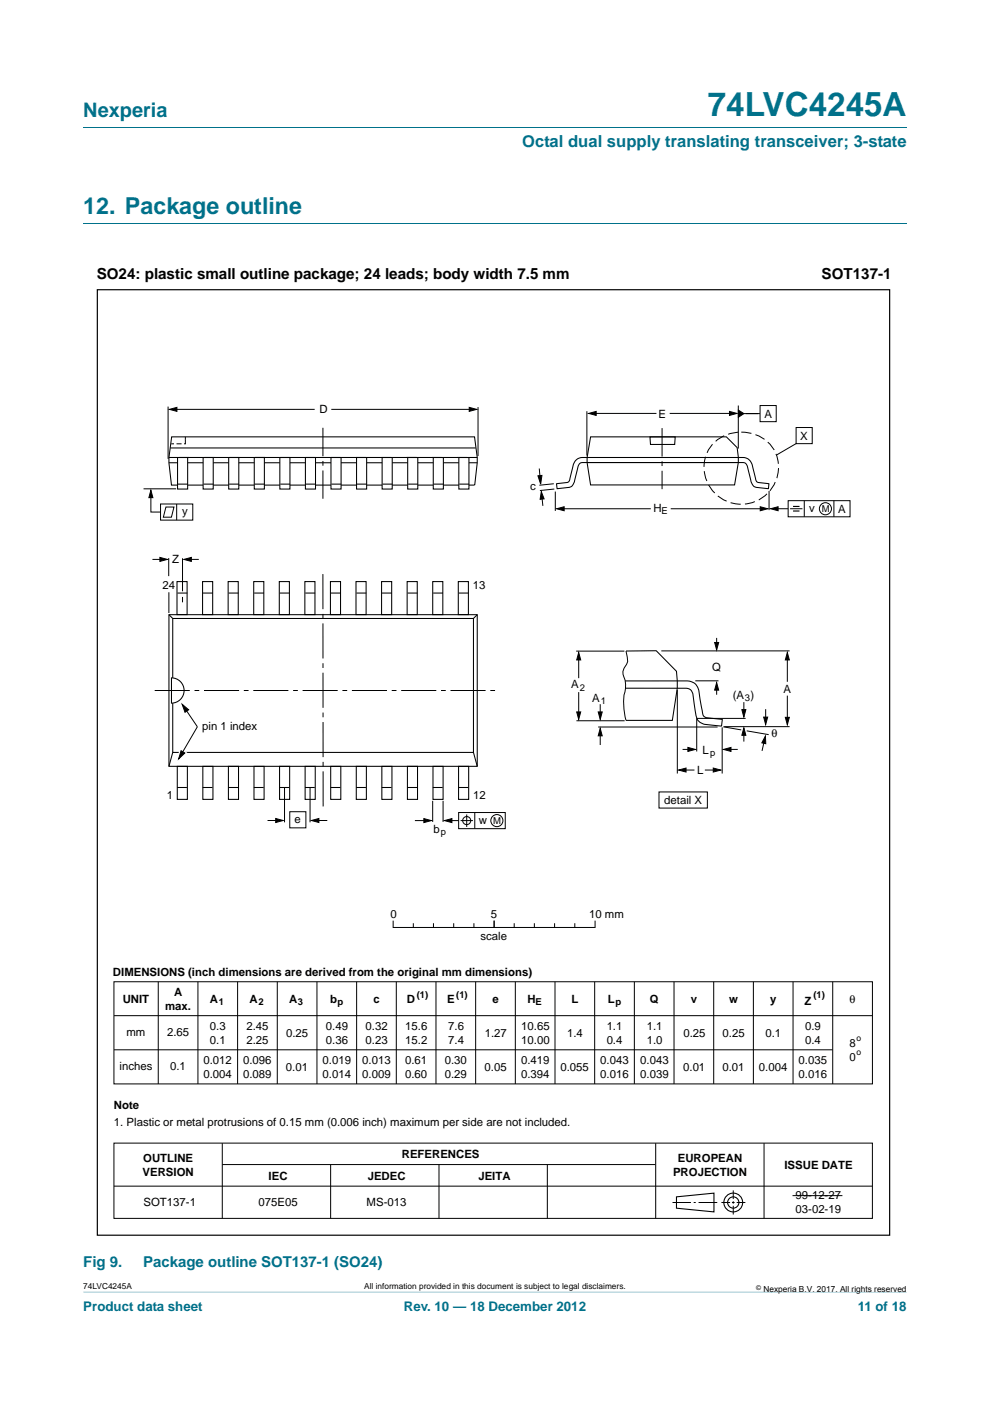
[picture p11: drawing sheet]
<svg xmlns="http://www.w3.org/2000/svg" width="210mm" height="297mm" viewBox="0 0 210 297" stroke-linecap="round" stroke-linejoin="round" font-family="sans-serif">
<path d="M17.7 273.9l174.6 .1z" fill="#00718a"/>
<path d="M17.7 27h174.6M17.7 47.4h174.6" fill="none" stroke="#00718a" stroke-width=".21"/>
<g fill="none" stroke="#000" stroke-width=".22">
<path d="M35.8 98.1h65.4M35.8 97h65.4M36.1 95h64.8M124.5 98.1h31.8M100.6 102.9h-64.2l-.6-4.8v-1.1l.6-4.4h64.2l.6 4.4-.5 5.9M35.8 130.3h65.4v32.2h-65.4zM35.8 130.3l.8 .8M101.2 130.3l-.8 .8M132.8 138h6.4l4.3 4.3 .2 2.1v1.5l-1.1 6.8h-9.8M36.4 143.7a2.68 2.68 0 0 1 2.6 2.7 2.68 2.68 0 0 1-2.6 2.7zM36.6 159.5l-.8 3M36.6 143.7v-12.6h63.8v28.4h-63.8v-10.4"/>
<path d="M100.4 159.5l.8 3M132.6 144.4h12.5a2.65 2.65 0 0 1 3.2 2.8l.5 2.8a3 3 0 0 0 .6 2l.4 .2 3.4 .3-.2 1.4-1.4-.1a5.9 5.9 0 0 1-3.2-.7 4.9 4.9 0 0 1-1.1-3.3l-.1-1a3.5 3.5 0 0 0-.7-2.5l-1.1-.4h-12.7"/>
</g>
<g fill="none" stroke="#000" stroke-width=".21">
<path d="M35.7 86.2v11.1M36.3 94.1h.6M36.9 86.8h29.8M37.4 94.1h1.1M39.3 93.1v1h-.3M39.3 92.6v.6M70.3 86.8h30M101.4 86.3v10.4M114.4 99.3l.2 2.8M124.5 87.2v9.4M125.6 87.7h13.6M142 87.7h13.5"/>
<path d="M156.6 86v9.1M157.2 87.7h4M161.2 86h3.4v3.4h-3.4zM168.9 90.6h3.4v3.5h-3.4zM168.9 94l-4.2 2.5M30.4 103.6h7M32 104.6v4h2.1M32.3 118.6h2.6M34.1 106.9h6.8v3.4h-6.8zM35.2 107.5h1.7l-.5 2.2h-1.8zM35.8 118.3v3.9M37.5 106.9v3.4"/>
<path d="M38.7 118.4v7M39.6 118.6h2.6M114.9 104.8l.2 2.5M117.5 102.6l-3.1 .3M117.6 103.7l-3.1 .3M117.8 104.2v4.1M118.9 107.9h19.1M142.3 107.9h19.5M163.1 104.1v4.1M164.3 107.9h2.9M167.2 106.2h13.1v3.4h-13.1zM167.6 107.9h2.6"/>
<path d="M170.6 106.2v3.4M176.9 106.2v3.4M38.7 126.6v1.1M122.2 138.1h10.2M122.7 138.8v5M132.8 138l.1 .9a2.61 2.61 0 0 1-.6 2.9 3.2 3.2 0 0 0 .3 2.6l.1 1.2a14.1 14.1 0 0 0-.2 5.6l.3 1.5M140.3 138h27.2M152 135.2v2M167 139.2v5.4M122.3 152.8h10.2M122.7 146.7v5.1M126.9 154.1h25.3"/>
<path d="M127.3 149.3v2.7M127.3 155.4v2.6M143.7 146.3v17.7M144.8 158.9h1.7M147.5 144.3h4.9M147.8 152.3h10.3M147.8 152.3v7M152 145.4v1.9M153.2 154.2v9.8M153.4 154.1l3.8 .7M153.6 154.1h13.9M154.4 158.9h2.1"/>
<path d="M157.8 148.9v2.2M157.8 155.3v1.9M158.4 155l4.6 .8M162.2 156.6l-.6 2.6M162.4 150.4v2.5M167 147.5v5.2M88 174h2.3M91.8 169.8v4.5M94 169.8v4.5M95.1 174h2.2M97.3 172.3h9.9v3.4h-9.9zM97.7 174h2.6"/>
<path d="M99 172.7v2.6M100.7 172.3v3.4M139.8 167.9h10.2v3.4h-10.2zM144.7 163.3h2.6M149.5 163.3h2.6M24.2 208.2h160.8v21.6h-160.8zM24.2 215.3h160.8M33.6 208.2v21.6M42 208.2v21.6M50.4 208.2v21.6M58.8 208.2v21.6M67.2 208.2v21.6"/>
<path d="M75.6 208.2v21.6M84.1 208.2v21.6M92.5 208.2v21.6M100.9 208.2v21.6M109.3 208.2v21.6M117.7 208.2v21.6M126.1 208.2v21.6M134.5 208.2v21.6M143 208.2v21.6M151.4 208.2v21.6M159.8 208.2v21.6M168.2 208.2v21.6"/>
<path d="M176.6 208.2v21.6M24.2 222.6h152.4M24.2 242.4h160.8v15.9h-160.8zM24.2 251.5h160.8M47.1 242.4v15.9M47.2 246.9h91.8M70.1 246.9v11.4M93.1 246.9v11.4M116.1 246.9v11.4M139.1 242.4v15.9M142.6 255h3.9M147.1 255h.5"/>
<path d="M148.2 255h3.9M153 255h1.9M155.3 255h.5M155.5 252.4v1.8M155.5 254.7v.5M155.5 255.7v1.8M156.2 255h1.9M162.1 242.4v15.9M168.1 253.5h10.6"/>
<circle cx="175.1" cy="107.9" r="1.28"/>
<circle cx="99" cy="174" r=".86"/>
<circle cx="105.4" cy="174" r="1.28"/>
</g>
<g fill="none" stroke="#000" stroke-width=".23">
<path d="M143.5 253.8l7.9-.8v3.9l-7.9-.7z"/>
<circle cx="155.5" cy="255" r="1.99"/>
<circle cx="155.5" cy="255" r="1.2"/>
</g>
<g fill="#000" stroke="#000" stroke-width=".21">
<path d="M35.9 86.8l1.6-.4v.8zM99.5 86.4l1.6 .4-1.6 .4zM124.9 87.7l1.5-.5v.9zM154.7 87.2l1.6 .5-1.6 .4zM156.6 87l1.2 .7-1.2 .8zM32 103.9l.4 1.6h-.8zM33.9 118.2l1.6 .4-1.6 .4zM39 118.6l1.6-.4v.8zM114.1 100.9l.8-.1-.2 1.8zM114.8 104.2l.6 1.6-.8 .1zM118.1 107.9l1.6-.5v.9zM161.2 107.4l1.6 .5-1.6 .4z"/>
<path d="M163.4 107.9l1.6-.5v.9zM122.7 138.3l.5 1.6h-.9zM151.6 136.2h.8l-.4 1.6zM167 138.3l.4 1.6h-.8zM122.3 150.9h.9l-.5 1.6zM127.3 154.4l.4 1.6h-.8zM126.9 150.9h.8l-.4 1.6zM145.9 158.5l1.6 .4-1.6 .4zM152 144.7l.4 1.6h-.8zM153.5 158.9l1.5-.4v.8zM157.8 154.3l.4 1.6h-.9zM157.3 150.5h.9l-.4 1.5z"/>
<path d="M162.3 156l.1 1.7-.8-.2zM162 152h.8l-.4 1.6zM166.6 152.1h.8l-.4 1.6zM89.9 173.6l1.6 .4-1.6 .4zM94.3 174l1.5-.4v.8zM143.9 163.3l1.6-.5v.9zM151.3 162.8l1.6 .5-1.6 .4z"/>
</g>
<path d="M168.2 107.4h1.4M168.2 108.3h1.4" fill="none" stroke="#000" stroke-width=".24"/>
<path d="M68.5 121.7v49.7M32.8 146.4h72.6" fill="none" stroke="#000" stroke-width=".21" stroke-dasharray="7.4 1 1 1" stroke-linecap="butt"/>
<path d="M68.5 90.7v15M140.4 90.8v12.9" fill="none" stroke="#000" stroke-width=".21" stroke-dasharray="6 1 1 1" stroke-linecap="butt"/>
<path d="M151.3 94a8.3 8.3 0 0 1 13.1 1.8 7.9 7.9 0 0 1-7.7 11.1 7.9 7.9 0 0 1-6.1-12z" fill="none" stroke="#000" stroke-width=".21" stroke-dasharray="2.2 .9" stroke-linecap="butt"/>
<path d="M38.1 158.7l1.6 .9-2.1 1.8z" fill="#fff"/>
<path d="M35.8 125.6v4.4M38.6 149.3l3.3 4.8-4 6.8M56.7 174h2.6M60.3 167v7.3M61.5 172.1h3.4v3.4h-3.4zM65.8 167v7.3M66.9 174h2.5" fill="none" stroke="#000" stroke-width=".21"/>
<path d="M38.4 159.2l.8 .5-1.3 1.2zM38.6 149.3l1.4 1.2-.8 .5zM58.5 173.5l1.6 .5-1.6 .4zM66 174l1.6-.5v.9z" fill="#000" stroke="#000" stroke-width=".21"/>
<g fill="none" stroke="#000" stroke-width=".22">
<path d="M37.5 123.3h2.2v7h-2.2zM37.6 125.7h2.1M43 123.3h2.1v7h-2.1zM43.1 125.7h2M48.4 123.3h2.1v7h-2.1zM48.5 125.7h2.1M53.8 123.3h2.2v7h-2.2zM53.9 125.7h2.1M59.2 123.3h2.2v7h-2.2zM59.3 125.7h2.1M64.7 123.3h2.1v7h-2.1zM64.8 125.7h2"/>
<path d="M70.1 123.3h2.1v7h-2.1zM70.2 125.7h2.1M75.5 123.3h2.2v7h-2.2zM75.6 125.7h2.1M80.9 123.3h2.2v7h-2.2zM81 125.7h2.1M86.4 123.3h2.1v7h-2.1zM86.5 125.7h2M91.8 123.3h2.1v7h-2.1zM91.9 125.7h2.1M97.2 123.3h2.1v7h-2.1zM97.3 125.7h2.1"/>
<path d="M37.6 167h2M37.6 162.5h2.1v7h-2.1zM43 167h2.1M43 162.5h2.2v7h-2.2zM48.4 167h2.1M48.4 162.5h2.2v7h-2.2zM53.8 167h2.1M53.9 162.5h2.1v7h-2.1zM59.3 167h2M59.3 162.5h2.1v7h-2.1zM64.7 167h2.1M64.7 162.5h2.2v7h-2.2z"/>
<path d="M70.1 167h2.1M70.1 162.5h2.2v7h-2.2zM75.5 167h2.1M75.6 162.5h2.1v7h-2.1zM81 167h2M81 162.5h2.1v7h-2.1zM86.4 167h2.1M86.4 162.5h2.2v7h-2.2zM91.8 167h2.1M91.8 162.5h2.2v7h-2.2zM97.2 167h2.1M97.3 162.5h2.1v7h-2.1z"/>
</g>
<g fill="#fff" stroke="#000" stroke-width=".22">
<path d="M97.3 97h2.2v6.7h-2.2z"/>
<path d="M97.4 102.6h2.1z"/>
<path d="M91.9 97h2.1v6.7h-2.1z"/>
<path d="M92 102.6h2.1z"/>
<path d="M86.5 97h2.1v6.7h-2.1z"/>
<path d="M86.6 102.6h2z"/>
<path d="M81 97h2.2v6.7h-2.2z"/>
<path d="M81.1 102.6h2.1z"/>
<path d="M75.6 97h2.2v6.7h-2.2z"/>
<path d="M75.7 102.6h2.1z"/>
<path d="M70.2 97h2.1v6.7h-2.1z"/>
<path d="M70.3 102.6h2.1z"/>
<path d="M64.8 97h2.1v6.7h-2.1z"/>
<path d="M64.9 102.6h2.1z"/>
<path d="M59.4 97h2.1v6.7h-2.1z"/>
<path d="M59.5 102.6h2z"/>
<path d="M53.9 97h2.2v6.7h-2.2z"/>
<path d="M54 102.6h2.1z"/>
<path d="M43.1 97h2.1v6.7h-2.1z"/>
<path d="M43.2 102.6h2.1z"/>
<path d="M37.7 97h2.1v6.7h-2.1z"/>
<path d="M37.8 102.6h2z"/>
<path d="M48.5 97h2.2v6.7h-2.2z"/>
<path d="M48.6 102.6h2.1z"/>
</g>
<path d="M83.4 195.3v1.3M83.5 196.6h42.6M87.7 195.8v.8M91.9 195.8v.8M96.2 195.8v.8M100.5 195.8v.8M104.8 195.3v1.3M109.1 195.8v.8M113.3 195.8v.8M117.6 195.8v.8M121.9 195.8v.8M126.2 195.3v1.3" fill="none" stroke="#000" stroke-width=".21"/>
<path d="M124.5 97h32.6a2.21 2.21 0 0 1 2.6 2.1l.5 1.9a1.14 1.14 0 0 0 1.3 1.4l1.6 .2-.1 .9-1.7-.1a1.83 1.83 0 0 1-2.2-2l-.2-.8a4.2 4.2 0 0 0-.7-2.3l-.6-.2h-33M124.5 97h-.4a2.21 2.21 0 0 0-2.6 2.1l-.5 1.9a1.14 1.14 0 0 1-1.4 1.4l-1.5 .2v.9l1.8-.1a1.83 1.83 0 0 0 2.1-2l.2-.8a4.2 4.2 0 0 1 .8-2.3l.4-.2h1.3M125.3 92.6h28.8l2.3 2.3 .2 3.2-.8 4.7h-30.5l-.8-4.7v-1.1zM137.9 92.6h5.3l-.1 1.6h-5.1z" fill="none" stroke="#000" stroke-width=".22"/>
<path d="M20.6 61.4h168.1v200.5h-168.1z" fill="none" stroke="#000" stroke-width=".25"/>
<text font-size="7" fill="#00718a" x="150.1" y="24.6">74LVC4245A</text>
<text font-size="4.9" fill="#00718a" x="17.7" y="45.4">12. Package outline</text>
<text font-size="4.2" fill="#00718a" x="17.7" y="24.9">Nexperia</text>
<text font-size="3.5" fill="#00718a" x="110.8" y="31.1">Octal dual supply translating transceiver; 3-state</text>
<g font-size="3.2">
<text x="20.5" y="59.1">SO24: plastic small outline package; 24 leads; body width 7.5 mm</text>
<text x="174.3" y="59.1">SOT137-1</text>
</g>
<g font-size="3.2" fill="#00718a">
<text x="17.7" y="268.6">Fig 9.</text>
<text x="30.4" y="268.6">Package outline SOT137-1 (SO24)</text>
</g>
<g font-size="2.8" fill="#00718a">
<text x="17.7" y="277.9">Product data sheet</text>
<text x="85.6" y="277.9">Rev. 10 — 18 December 2012</text>
<text x="181.9" y="277.9">11 of 18</text>
</g>
<g font-size="2.4">
<text x="67.8" y="87.7">D</text>
<text x="139.7" y="88.6">E</text>
<text x="162.1" y="88.6">A</text>
<text x="169.8" y="93.2">X</text>
<text x="112.4" y="103.8">c</text>
<text x="38.6" y="109.3">y</text>
<text x="138.6" y="108.5">H</text>
<text x="171.7" y="108.6">v</text>
<text x="177.8" y="108.7">A</text>
<text x="36.5" y="119.4">Z</text>
<text x="34.5" y="124.9">24</text>
<text x="100.3" y="124.9">13</text>
<text x="151" y="142.2">Q</text>
<text x="121.1" y="145.9">A</text>
<text x="125.6" y="148.9">A</text>
<text x="155.4" y="148.1">(A )</text>
<text x="166.2" y="147">A</text>
<text x="42.9" y="154.7">pin 1 index</text>
<text x="149" y="159.9">L</text>
<text x="163.7" y="156.3">θ</text>
<text x="147.9" y="164.2">L</text>
<text x="35.4" y="169.5">1</text>
<text x="100.4" y="169.5">12</text>
<text x="140.9" y="170.5">detail X</text>
<text x="62.5" y="174.5">e</text>
<text x="91.9" y="176.6">b</text>
<text x="101.6" y="174.7">w</text>
<text x="82.8" y="194.6">0</text>
<text x="104.1" y="194.6">5</text>
<text x="124.9" y="194.6">10 mm</text>
<text x="101.9" y="199.3">scale</text>
<text x="24" y="207">DIMENSIONS (inch dimensions are derived from the original mm dimensions)</text>
<text x="26" y="212.7">UNIT</text>
<text x="35" y="214.1">max.</text>
<text x="36.9" y="211.1">A</text>
<text x="44.5" y="212.7">A</text>
<text x="52.9" y="212.7">A</text>
<text x="61.3" y="212.7">A</text>
<text x="70" y="212.7">b</text>
<text x="79.2" y="212.7">c</text>
<text x="86.3" y="212.7">D</text>
<text x="94.8" y="212.7">E</text>
<text x="104.4" y="212.7">e</text>
<text x="111.9" y="212.7">H</text>
<text x="121.2" y="212.7">L</text>
<text x="129" y="212.7">L</text>
<text x="137.8" y="212.7">Q</text>
<text x="146.5" y="212.7">v</text>
<text x="154.7" y="212.7">w</text>
<text x="163.3" y="212.7">y</text>
<text x="170.6" y="213.1">Z</text>
<text x="180.2" y="212.7">θ</text>
<text x="26.8" y="219.6">mm</text>
<text x="35.4" y="219.6">2.65</text>
<text x="44.5" y="218.4">0.3</text>
<text x="44.5" y="221.3">0.1</text>
<text x="52.3" y="218.4">2.45</text>
<text x="52.3" y="221.3">2.25</text>
<text x="60.7" y="219.9">0.25</text>
<text x="69.1" y="218.4">0.49</text>
<text x="69.1" y="221.3">0.36</text>
<text x="77.5" y="218.4">0.32</text>
<text x="77.5" y="221.3">0.23</text>
<text x="86" y="218.4">15.6</text>
<text x="86" y="221.3">15.2</text>
<text x="95.1" y="218.4">7.6</text>
<text x="95.1" y="221.3">7.4</text>
<text x="102.8" y="219.9">1.27</text>
<text x="110.6" y="218.4">10.65</text>
<text x="110.6" y="221.3">10.00</text>
<text x="120.3" y="219.9">1.4</text>
<text x="128.7" y="218.4">1.1</text>
<text x="128.7" y="221.3">0.4</text>
<text x="137.2" y="218.4">1.1</text>
<text x="137.2" y="221.3">1.0</text>
<text x="144.9" y="219.8">0.25</text>
<text x="153.3" y="219.8">0.25</text>
<text x="162.3" y="219.8">0.1</text>
<text x="170.8" y="218.4">0.9</text>
<text x="170.8" y="221.3">0.4</text>
<text x="180.2" y="221.9">8</text>
<text x="25.4" y="226.9">inches</text>
<text x="36.1" y="226.8">0.1</text>
<text x="43.2" y="225.6">0.012</text>
<text x="51.6" y="225.6">0.096</text>
<text x="60.7" y="227.1">0.01</text>
<text x="68.4" y="225.6">0.019</text>
<text x="76.8" y="225.6">0.013</text>
<text x="85.9" y="225.6">0.61</text>
<text x="94.4" y="225.6">0.30</text>
<text x="102.8" y="227.1">0.05</text>
<text x="110.5" y="225.6">0.419</text>
<text x="118.9" y="227.1">0.055</text>
<text x="127.3" y="225.6">0.043</text>
<text x="135.8" y="225.6">0.043</text>
<text x="144.9" y="227.1">0.01</text>
<text x="153.2" y="227.1">0.01</text>
<text x="161" y="227.1">0.004</text>
<text x="169.4" y="225.6">0.035</text>
<text x="180.2" y="224.9">0</text>
<text x="43.2" y="228.5">0.004</text>
<text x="51.6" y="228.5">0.089</text>
<text x="68.4" y="228.5">0.014</text>
<text x="76.8" y="228.5">0.009</text>
<text x="85.9" y="228.5">0.60</text>
<text x="94.4" y="228.5">0.29</text>
<text x="110.5" y="228.5">0.394</text>
<text x="127.3" y="228.5">0.016</text>
<text x="135.8" y="228.5">0.039</text>
<text x="169.4" y="228.5">0.016</text>
<text x="24.2" y="235">Note</text>
<text x="24.2" y="238.7">1. Plastic or metal protrusions of 0.15 mm (0.006 inch) maximum per side are not included.</text>
<text x="85.2" y="245.6">REFERENCES</text>
<text x="30.2" y="249.3">VERSION</text>
<text x="30.4" y="246.3">OUTLINE</text>
<text x="57" y="250.2">IEC</text>
<text x="78" y="250.2">JEDEC</text>
<text x="101.5" y="250.2">JEITA</text>
<text x="142.8" y="249.3">PROJECTION</text>
<text x="143.8" y="246.3">EUROPEAN</text>
<text x="166.4" y="247.8">ISSUE DATE</text>
<text x="30.4" y="255.8">SOT137-1</text>
<text x="54.8" y="255.8">075E05</text>
<text x="77.8" y="255.8">MS-013</text>
<text x="168.7" y="254.3">99-12-27</text>
<text x="168.7" y="257.2">03-02-19</text>
</g>
<g font-size="2">
<text x="140.3" y="109">E</text>
<text x="174.3" y="108.6">M</text>
<text x="123" y="146.4">2</text>
<text x="127.4" y="149.3">1</text>
<text x="158" y="148.6">3</text>
<text x="150.6" y="160.4">p</text>
<text x="93.5" y="177.1">p</text>
<text x="104.6" y="174.7">M</text>
<text x="46.4" y="213.1">1</text>
<text x="54.8" y="213.1">2</text>
<text x="63.2" y="213.1">3</text>
<text x="71.6" y="213.1">p</text>
<text x="88.4" y="211.6">(1)</text>
<text x="96.8" y="211.6">(1)</text>
<text x="113.6" y="213.1">E</text>
<text x="130.6" y="213.1">p</text>
<text x="172.5" y="211.6">(1)</text>
</g>
<g font-size="1.8">
<text x="181.7" y="220.7">o</text>
<text x="181.7" y="223.6">o</text>
<text x="17.7" y="273.3">74LVC4245A</text>
<text x="77.2" y="273.3">All information provided in this document is subject to legal disclaimers.</text>
<text x="161.9" y="273.9">Nexperia B.V. 2017. All rights reserved</text>
</g>
<text font-size="1.4" x="160.4" y="273.4">©</text>
</svg>
